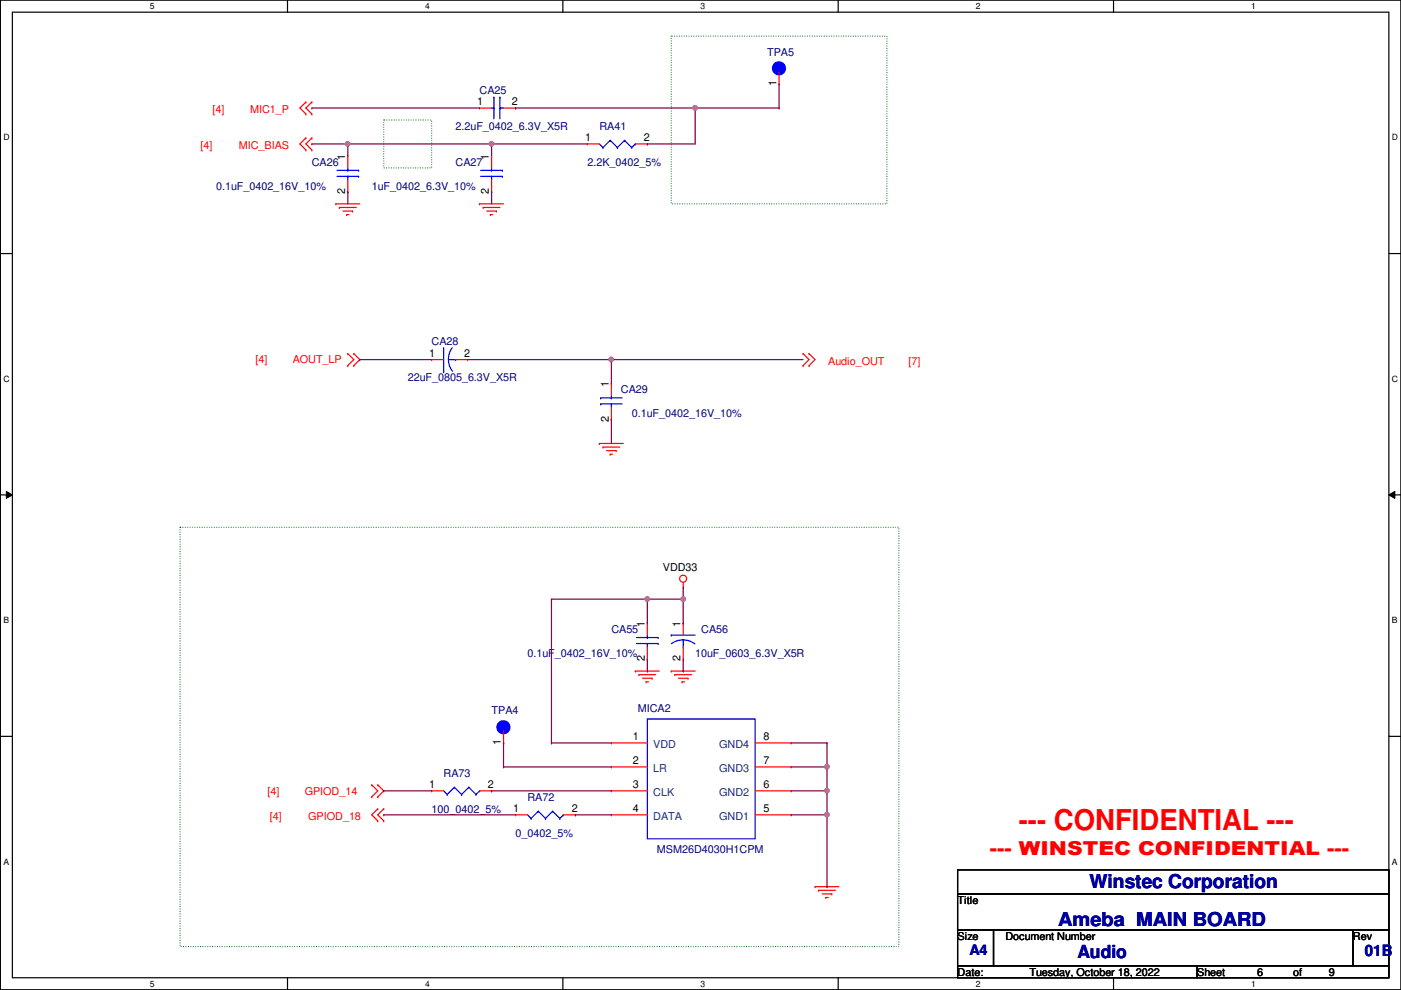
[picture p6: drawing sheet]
<svg xmlns="http://www.w3.org/2000/svg" width="297mm" height="210mm" viewBox="0 0 297 210" stroke-linecap="round" stroke-linejoin="round" font-family="sans-serif">
<path d="M.1 0h296.9v209.8h-296.9zM2.6 2.6h291.9v204.7h-291.9z" fill="none" stroke="#000" stroke-width=".25"/>
<g fill="#fff">
<path d="M31.8 .3h1v2h-1z"/>
<path d="M31.8 207.6h1v1.9h-1z"/>
</g>
<path d="M61 0v2.6M61 207.3v2.5" fill="none" stroke="#000" stroke-width=".25"/>
<g fill="#fff">
<path d="M90.1 .3h1v2h-1z"/>
<path d="M90.1 207.6h1v1.9h-1z"/>
</g>
<path d="M119.3 0v2.6M119.3 207.3v2.5" fill="none" stroke="#000" stroke-width=".25"/>
<g fill="#fff">
<path d="M148.5 .3h1v2h-1z"/>
<path d="M148.5 207.6h1v1.9h-1z"/>
</g>
<path d="M177.7 0v2.6M177.7 207.3v2.5" fill="none" stroke="#000" stroke-width=".25"/>
<g fill="#fff">
<path d="M206.9 .3h1v2h-1z"/>
<path d="M206.9 207.6h1v1.9h-1z"/>
</g>
<path d="M236.1 0v2.6M236.1 207.3v2.5" fill="none" stroke="#000" stroke-width=".25"/>
<g fill="#fff">
<path d="M265.3 .3h.9v2h-.9z"/>
<path d="M265.3 207.6h.9v1.9h-.9z"/>
<path d="M.7 28.2h1.3v1.9h-1.3z"/>
<path d="M295.1 28.2h1.3v1.9h-1.3z"/>
<path d="M.7 79.3h1.3v2h-1.3z"/>
<path d="M295.1 79.3h1.3v2h-1.3z"/>
</g>
<path d="M.1 53.8h2.5M294.5 53.8h2.5" fill="none" stroke="#000" stroke-width=".25"/>
<g fill="#fff">
<path d="M.7 130.5h1.2v2h-1.2z"/>
<path d="M295.1 130.5h1.2v2h-1.2z"/>
</g>
<path d="M.1 104.9h2.5M294.5 104.9h2.5" fill="none" stroke="#000" stroke-width=".25"/>
<path d="M1.4 104.2l1.2 .7-1.2 .8zM294.5 104.9l1.2-.7v1.5z" fill="#000"/>
<path d="M1.4 104.2l1.2 .7-1.2 .8zM294.5 104.9l1.2-.7v1.5z" fill="none" stroke="#000" stroke-width=".21"/>
<g fill="#fff">
<path d="M.7 181.7h1.2v2h-1.2z"/>
<path d="M295.1 181.7h1.2v2h-1.2z"/>
</g>
<path d="M.1 156.1h2.5M294.5 156.1h2.5M203 184.4h91.5v5.1h-91.5zM203 189.5h91.5v7.6h-91.5zM203 197.1h7.6v7.7h-7.6zM210.6 197.1h76.2v7.7h-76.2zM286.8 197.1h7.7v7.7h-7.7zM203 204.8h50.8v2.5h-50.8zM253.8 204.8h40.7v2.5h-40.7z" fill="none" stroke="#000" stroke-width=".25"/>
<path d="M142.3 7.7h45.7v35.5h-45.7zM81.4 25.4h10.1v10.2h-10.1zM38.2 111.8h152.4v88.9h-152.4z" fill="none" stroke="#007f00" stroke-width=".25" stroke-dasharray="0 .5"/>
<g fill="none" stroke="#f00" stroke-width=".25">
<path d="M64.9 21.6h.1M64.9 24.2h.1M64.9 29.3h.1M64.9 31.8h.1M64.9 21.6l-1.3 1.3 1.3 1.3M64.9 29.3l-1.3 1.2 1.3 1.3M66.1 21.6h.1M66.1 24.2h.1M66.1 29.3h.1M66.1 31.8h.1M66.1 21.6l-1.2 1.3 1.2 1.3M66.1 29.3l-1.2 1.2 1.2 1.3"/>
<path d="M73.7 33.1h.1M73.7 33.1v2.5M73.7 38.1v2.6M101.7 22.9h.1M101.7 22.9h2.5M104.2 33.1h.1M104.2 33.1v2.5M104.2 38.1v2.6M106.8 22.9h2.5M109.3 22.9h.1M124.5 30.5h.1M124.5 30.5h2.6"/>
<path d="M134.7 30.5h2.5M137.2 30.5h.1M71.2 43.2h.1M71.2 43.2h5.1M72 44h.1M72 44h3.5M72.7 44.7h2.1M73.5 45.5h.1M73.5 45.5h.5M73.7 40.7h.1M74.8 44.7h.1M101.7 43.2h.1"/>
<path d="M101.7 43.2h5.1M102.4 44h.1M102.4 44h3.6M103.2 44.7h2M104 45.5h.1M104 45.5h.5M104.2 40.7h.1M105.2 44.7h.1M73.7 77.5h.1M73.7 75h.1M73.7 75l1.3 1.2-1.3 1.3M75 75h.1"/>
<path d="M75 77.5h.1M75 75l1.3 1.2-1.3 1.3M91.5 76.2h.1M91.5 76.2h2.6M96.6 76.2h2.5M99.1 76.2h.1M170.3 75h.1M170.3 77.5h.1M170.3 75l1.2 1.2-1.2 1.3M171.5 75h.1M171.5 77.5h.1M171.5 75l1.3 1.2-1.3 1.3"/>
<path d="M127.1 94h.1M127.1 94h5.1M127.8 94.8h.1M127.8 94.8h3.6M128.6 95.5h2M129.4 96.3h.1M129.4 96.3h.5M129.6 81.3h.1M129.6 88.9h.1M129.6 81.3v2.6M129.6 86.4v2.5M130.6 95.5h.1"/>
<path d="M137.2 132.1h.1M137.2 139.7h.1M137.2 132.1v2.6M137.2 137.2v2.5M144.9 124.5h.1M144.9 132.1h.1M144.9 139.7h.1M144.9 123.5v1M144.9 132.1v2.6M144.9 137.2v2.5M134.7 142.3h.1M134.7 142.3h5.1"/>
<path d="M135.5 143h.1M135.5 143h3.5M136.2 143.8h2.1M137 144.6h.1M137 144.6h.5M138.3 143.8h.1M142.3 142.3h.1M142.3 142.3h5.1M143.1 143h.1M143.1 143h3.5M143.8 143.8h2.1M144.6 144.6h.1"/>
<path d="M144.6 144.6h.5M145.9 143.8h.1M78.8 169h.1M78.8 166.4h.1M78.8 166.4l1.3 1.3-1.3 1.3M80.1 166.4h.1M80.1 169h.1M80.1 171.5h.1M80.1 174h.1M80.1 166.4l1.3 1.3-1.3 1.3M80.1 171.5l-1.3 1.3 1.3 1.2M81.4 171.5h.1"/>
<path d="M81.4 174h.1M81.4 171.5l-1.3 1.3 1.3 1.2M91.5 167.7h.1M91.5 167.7h2.6M101.7 167.7h2.5M104.2 167.7h.1M109.3 172.8h.1M109.3 172.8h2.5M119.5 172.8h2.5M122 172.8h.1M172.8 188h.1M172.8 188h5.1"/>
<path d="M173.6 188.8h.1M173.6 188.8h3.5M174.3 189.5h2.1M175.1 190.3h.1M175.1 190.3h.5M176.4 189.5h.1"/>
<circle cx="144.8" cy="122.7" r=".75"/>
</g>
<g fill="none" stroke="#00f" stroke-width=".25">
<path d="M71.5 37.4h4.5M71.5 36.1h4.5M73.7 36.1h.1M73.7 37.4h.1M73.7 35.6v.5M73.7 37.4v.7M76 37.4h.1M76 36.1h.1M101.9 37.4h4.6M101.9 36.1h4.6M104.2 36.1h.1M104.2 37.4h.1"/>
<path d="M104.2 35.6v.5M104.2 37.4v.7M104.2 22.9h.5M104.7 22.9h.1M104.7 20.6h.1M104.7 20.6v4.6M106 20.6h.1M106 22.9h.1M106 22.9h.8M106 20.6v4.6M106.5 37.4h.1M106.5 36.1h.1"/>
<path d="M127.1 30.5l.7 .8M127.8 31.3h.1M129.4 29.8h.1M129.4 29.8l-1.6 1.5M129.4 29.8l1.5 1.5M130.9 31.3h.1M132.4 29.8h.1M132.4 29.8l-1.5 1.5M132.4 29.8l1.5 1.5M133.9 31.3h.1M134.7 30.5h.1M134.7 30.5l-.8 .8"/>
<path d="M94.1 78.8h.1M94.1 73.7v5.1M95.1 76.2l.1 1.1 .7 1.4M95.1 76.2h1.5M95.9 73.7l-.5 1-.3 1.5M96.6 76.2h.1M127.3 85.6h.1M127.3 84.4h.1M127.3 85.6h4.6M127.3 84.4h4.6M129.6 84.4h.1M129.6 85.6h.1"/>
<path d="M129.6 83.9v.5M129.6 85.6v.8M135 136.4h4.5M135 135.2h4.5M137.2 135.2h.1M137.2 136.4h.1M137.2 134.7v.5M137.2 136.4v.8M139.5 136.4h.1M139.5 135.2h.1M142.3 134.7h.1M142.3 134.7h5.1"/>
<path d="M144.9 137.2h.1M144.9 135.7l-1.6 .3-.9 .5M144.9 135.7l1 .1 1.4 .7M144.9 135.7v1.5M94.1 167.7l.7 .7M94.8 168.4h.1M96.3 166.9h.1M96.3 166.9l-1.5 1.5M96.3 166.9l1.6 1.5M97.9 168.4h.1M99.4 166.9h.1M99.4 166.9l-1.5 1.5"/>
<path d="M99.4 166.9l1.5 1.5M100.9 168.4h.1M101.7 167.7h.1M101.7 167.7l-.8 .7M111.8 172.8l.8 .7M112.6 173.5h.1M114.1 172h.1M114.1 172l-1.5 1.5M114.1 172l1.6 1.5M115.7 173.5h.1M117.2 172h.1M117.2 172l-1.5 1.5"/>
<path d="M117.2 172l1.5 1.5M118.7 173.5h.1M119.5 172.8h.1M119.5 172.8l-.8 .7"/>
</g>
<circle cx="165.2" cy="14.5" r=".75" fill="#00f"/>
<circle cx="165.2" cy="14.5" r=".75" fill="none" stroke="#00f" stroke-width="1.5"/>
<g fill="none" stroke="#f00" stroke-width=".25">
<path d="M165.2 17.8h.1M165.2 15.3v2.5M129.6 157.5h.1M129.6 157.5h7.6M160.1 157.5h7.6M167.7 157.5h.1M129.6 162.6h.1M129.6 167.7h.1M129.6 172.8h.1M129.6 162.6h7.6M129.6 167.7h7.6M129.6 172.8h7.6"/>
<path d="M160.1 162.6h7.6M160.1 167.7h7.6M160.1 172.8h7.6M167.7 172.8h.1M167.7 167.7h.1M167.7 162.6h.1"/>
</g>
<path d="M137.2 152.4h22.9v25.4h-22.9z" fill="none" stroke="#00f" stroke-width=".25"/>
<circle cx="106.7" cy="154.2" r=".75" fill="#00f"/>
<circle cx="106.7" cy="154.2" r=".75" fill="none" stroke="#00f" stroke-width="1.5"/>
<path d="M106.8 157.5h.1M106.8 155v2.5" fill="none" stroke="#f00" stroke-width=".25"/>
<path d="M66.1 22.9h.1M66.1 22.9h35.6M109.3 22.9h.1M109.3 22.9h55.9M147.4 22.9h.1M147.4 22.9v7.6" fill="none" stroke="#7f0040" stroke-width=".25"/>
<circle cx="147.4" cy="22.9" r=".49" fill="#f0f"/>
<circle cx="147.4" cy="22.9" r=".49" fill="none" stroke="#f0f" stroke-width=".25"/>
<path d="M66.1 30.5h.1M66.1 30.5h38.1M104.2 30.5h.1" fill="none" stroke="#7f0040" stroke-width=".25"/>
<circle cx="73.7" cy="30.5" r=".49" fill="#f0f"/>
<circle cx="73.7" cy="30.5" r=".49" fill="none" stroke="#f0f" stroke-width=".25"/>
<circle cx="104.2" cy="30.5" r=".49" fill="#f0f"/>
<circle cx="104.2" cy="30.5" r=".49" fill="none" stroke="#f0f" stroke-width=".25"/>
<g fill="none" stroke="#7f0040" stroke-width=".25">
<path d="M73.7 30.5h.1M73.7 30.5v2.6M104.2 30.5h.1M104.2 30.5v2.6M104.2 30.5h20.3M137.2 30.5h.1M137.2 30.5h10.2M73.7 40.7h.1M73.7 40.7v2.5M104.2 40.7h.1M104.2 40.7v2.5M76.3 76.2h.1"/>
<path d="M76.3 76.2h15.2M99.1 76.2h71.2M129.6 76.2h.1"/>
</g>
<circle cx="129.6" cy="76.2" r=".49" fill="#f0f"/>
<circle cx="129.6" cy="76.2" r=".49" fill="none" stroke="#f0f" stroke-width=".25"/>
<path d="M129.6 76.2h.1M129.6 76.2v5.1M129.6 88.9h.1M129.6 88.9v5.1M116.9 127h.1M116.9 127h20.3M116.9 127v30.5M137.2 127h.1M137.2 127v5.1M144.9 127h.1M144.9 124.5v2.5" fill="none" stroke="#7f0040" stroke-width=".25"/>
<circle cx="137.2" cy="127" r=".49" fill="#f0f"/>
<circle cx="137.2" cy="127" r=".49" fill="none" stroke="#f0f" stroke-width=".25"/>
<path d="M137.2 127h7.7M144.9 127h.1M144.9 132.1h.1M144.9 127v5.1" fill="none" stroke="#7f0040" stroke-width=".25"/>
<circle cx="144.8" cy="127" r=".49" fill="#f0f"/>
<circle cx="144.8" cy="127" r=".49" fill="none" stroke="#f0f" stroke-width=".25"/>
<path d="M137.2 139.7v2.6M144.9 139.7v2.6M106.8 157.5h.1M106.8 157.5v5.1M116.9 157.5h.1M116.9 157.5h12.7M137.2 142.3h.1M144.9 142.3h.1M167.7 157.5h7.6M175.3 157.5h.1M175.3 157.5v5.1M175.3 162.6h.1" fill="none" stroke="#7f0040" stroke-width=".25"/>
<circle cx="175.3" cy="162.6" r=".49" fill="#f0f"/>
<circle cx="175.3" cy="162.6" r=".49" fill="none" stroke="#f0f" stroke-width=".25"/>
<path d="M106.8 162.6h.1M106.8 162.6h22.8M167.7 162.6h7.6M175.3 162.6h.1M175.3 167.7h.1M175.3 162.6v5.1" fill="none" stroke="#7f0040" stroke-width=".25"/>
<circle cx="175.3" cy="167.7" r=".49" fill="#f0f"/>
<circle cx="175.3" cy="167.7" r=".49" fill="none" stroke="#f0f" stroke-width=".25"/>
<g fill="none" stroke="#7f0040" stroke-width=".25">
<path d="M81.4 167.7h.1M81.4 172.8h.1M81.4 167.7h10.1M81.4 172.8h27.9M104.2 167.7h.1M104.2 167.7h25.4M122 172.8h.1M122 172.8h7.6M167.7 167.7h7.6M167.7 172.8h7.6M175.3 167.7h.1M175.3 172.8h.1"/>
<path d="M175.3 167.7v20.3M175.3 188h.1"/>
</g>
<circle cx="175.3" cy="172.7" r=".49" fill="#f0f"/>
<circle cx="175.3" cy="172.7" r=".49" fill="none" stroke="#f0f" stroke-width=".25"/>
<path d="M165.2 17.8v5.1M165.2 22.9h.1" fill="none" stroke="#7f0040" stroke-width=".25"/>
<circle cx="147.4" cy="22.9" r=".49" fill="#f0f"/>
<circle cx="147.4" cy="22.9" r=".49" fill="none" stroke="#f0f" stroke-width=".25"/>
<circle cx="73.7" cy="30.5" r=".49" fill="#f0f"/>
<circle cx="73.7" cy="30.5" r=".49" fill="none" stroke="#f0f" stroke-width=".25"/>
<circle cx="104.2" cy="30.5" r=".49" fill="#f0f"/>
<circle cx="104.2" cy="30.5" r=".49" fill="none" stroke="#f0f" stroke-width=".25"/>
<circle cx="129.6" cy="76.2" r=".49" fill="#f0f"/>
<circle cx="129.6" cy="76.2" r=".49" fill="none" stroke="#f0f" stroke-width=".25"/>
<circle cx="137.2" cy="127" r=".49" fill="#f0f"/>
<circle cx="137.2" cy="127" r=".49" fill="none" stroke="#f0f" stroke-width=".25"/>
<circle cx="144.8" cy="127" r=".49" fill="#f0f"/>
<circle cx="144.8" cy="127" r=".49" fill="none" stroke="#f0f" stroke-width=".25"/>
<circle cx="175.3" cy="162.6" r=".49" fill="#f0f"/>
<circle cx="175.3" cy="162.6" r=".49" fill="none" stroke="#f0f" stroke-width=".25"/>
<circle cx="175.3" cy="167.7" r=".49" fill="#f0f"/>
<circle cx="175.3" cy="167.7" r=".49" fill="none" stroke="#f0f" stroke-width=".25"/>
<circle cx="175.3" cy="172.7" r=".49" fill="#f0f"/>
<circle cx="175.3" cy="172.7" r=".49" fill="none" stroke="#f0f" stroke-width=".25"/>
<text font-size="6.1" fill="#f00" x="216" y="175.9">--- CONFIDENTIAL ---</text>
<text font-size="4.1" fill="#f00" x="209.9" y="181.3">--- WINSTEC CONFIDENTIAL ---</text>
<g font-size="4.1" fill="#0000a0">
<text x="231" y="188.2">Winstec Corporation</text>
<text x="224.4" y="196.3">Ameba MAIN BOARD</text>
</g>
<text font-size="3.8" fill="#0000a0" x="228.4" y="203.2">Audio</text>
<text font-size="3.3" fill="#0000a0" x="289.4" y="202.8">01B</text>
<text font-size="3" fill="#0000a0" x="205.6" y="202.5">A4</text>
<g font-size="2.3" fill="#00007f">
<text x="162.6" y="11.8">TPA5</text>
<text x="101.7" y="19.9">CA25</text>
<text x="96.6" y="27.5">2.2uF_0402_6.3V_X5R</text>
<text x="127.1" y="27.5">RA41</text>
<text x="66.1" y="35.1">CA26</text>
<text x="96.6" y="35.1">CA27</text>
<text x="124.5" y="35.1">2.2K_0402_5%</text>
<text x="45.8" y="40.2">0.1uF_0402_16V_10%</text>
<text x="78.8" y="40.2">1uF_0402_6.3V_10%</text>
<text x="91.5" y="73.2">CA28</text>
<text x="86.4" y="80.9">22uF_0805_6.3V_X5R</text>
<text x="131.7" y="83.4">CA29</text>
<text x="133.9" y="88.5">0.1uF_0402_16V_10%</text>
<text x="129.6" y="134.2">CA55</text>
<text x="148.7" y="134.2">CA56</text>
<text x="111.8" y="139.3">0.1uF_0402_16V_10%</text>
<text x="147.4" y="139.3">10uF_0603_6.3V_X5R</text>
<text x="104.2" y="151.5">TPA4</text>
<text x="135.2" y="151">MICA2</text>
<text x="94.1" y="164.7">RA73</text>
<text x="91.5" y="172.3">100_0402_5%</text>
<text x="111.8" y="169.8">RA72</text>
<text x="109.3" y="177.4">0_0402_5%</text>
<text x="139.3" y="180.9">MSM26D4030H1CPM</text>
</g>
<g font-size="2.3" fill="#f00">
<text x="45" y="24">[4]</text>
<text x="53" y="24">MIC1_P</text>
<text x="42.5" y="31.6">[4]</text>
<text x="50.6" y="31.6">MIC_BIAS</text>
<text x="54.2" y="77">[4]</text>
<text x="62.1" y="77">AOUT_LP</text>
<text x="175.6" y="77.3">Audio_OUT</text>
<text x="192.6" y="77.3">[7]</text>
<text x="56.7" y="168.5">[4]</text>
<text x="57.2" y="173.8">[4]</text>
<text x="64.6" y="168.5">GPIOD_14</text>
<text x="65.4" y="173.8">GPIOD_18</text>
</g>
<g font-size="2.3">
<text x="101.2" y="22.4">1</text>
<text x="108.5" y="22.4">2</text>
<text x="164.6" y="18.3" transform="rotate(-90 164.6 18.3)">1</text>
<text x="124" y="30">1</text>
<text x="136.5" y="30">2</text>
<text x="73.2" y="33.8" transform="rotate(-90 73.2 33.8)">1</text>
<text x="103.7" y="33.8" transform="rotate(-90 103.7 33.8)">1</text>
<text x="73.2" y="41.2" transform="rotate(-90 73.2 41.2)">2</text>
<text x="103.7" y="41.2" transform="rotate(-90 103.7 41.2)">2</text>
<text x="91" y="75.7">1</text>
<text x="98.4" y="75.7">2</text>
<text x="129.1" y="82.1" transform="rotate(-90 129.1 82.1)">1</text>
<text x="129.1" y="89.5" transform="rotate(-90 129.1 89.5)">2</text>
<text x="140.5" y="121">VDD33</text>
<text x="136.7" y="132.9" transform="rotate(-90 136.7 132.9)">1</text>
<text x="144.3" y="132.9" transform="rotate(-90 144.3 132.9)">1</text>
<text x="136.7" y="140.3" transform="rotate(-90 136.7 140.3)">2</text>
<text x="144.3" y="140.3" transform="rotate(-90 144.3 140.3)">2</text>
<text x="106.2" y="158" transform="rotate(-90 106.2 158)">1</text>
<text x="134.2" y="157">1</text>
<text x="161.9" y="157">8</text>
<text x="91" y="167.1">1</text>
<text x="103.5" y="167.1">2</text>
<text x="134.2" y="162.1">2</text>
<text x="134.2" y="167.1">3</text>
<text x="161.9" y="167.1">6</text>
<text x="161.9" y="162.1">7</text>
<text x="108.8" y="172.2">1</text>
<text x="121.2" y="172.2">2</text>
<text x="134.2" y="172.2">4</text>
<text x="161.9" y="172.2">5</text>
<text x="203" y="191.6">Title</text>
<text x="203" y="199.2">Size</text>
<text x="213.2" y="199.2">Document Number</text>
<text x="286.8" y="199.2">Rev</text>
<text x="203" y="206.8">Date:</text>
<text x="218.3" y="206.8">Tuesday, October 18, 2022</text>
<text x="253.8" y="206.8">Sheet</text>
<text x="266.5" y="206.8">6</text>
<text x="274.1" y="206.8">of</text>
<text x="281.8" y="206.8">9</text>
</g>
<g font-size="2.3" fill="#00407f">
<text x="138.5" y="158.6">VDD</text>
<text x="152.5" y="158.6">GND4</text>
<text x="138.5" y="163.7">LR</text>
<text x="152.5" y="163.7">GND3</text>
<text x="138.5" y="168.7">CLK</text>
<text x="138.5" y="173.8">DATA</text>
<text x="152.5" y="173.8">GND1</text>
<text x="152.5" y="168.7">GND2</text>
</g>
<g font-size="1.8">
<text x="31.8" y="1.9">5</text>
<text x="90.1" y="1.9">4</text>
<text x="148.5" y="1.9">3</text>
<text x="206.9" y="1.9">2</text>
<text x="265.3" y="1.9">1</text>
<text x=".7" y="29.8">D</text>
<text x="295.1" y="29.8">D</text>
<text x=".7" y="80.9">C</text>
<text x="295.1" y="80.9">C</text>
<text x=".7" y="132.1">B</text>
<text x="295.1" y="132.1">B</text>
<text x=".7" y="183.3">A</text>
<text x="295.1" y="183.3">A</text>
<text x="31.8" y="209.2">5</text>
<text x="90.1" y="209.2">4</text>
<text x="148.5" y="209.2">3</text>
<text x="206.9" y="209.2">2</text>
<text x="265.3" y="209.2">1</text>
</g>
</svg>
